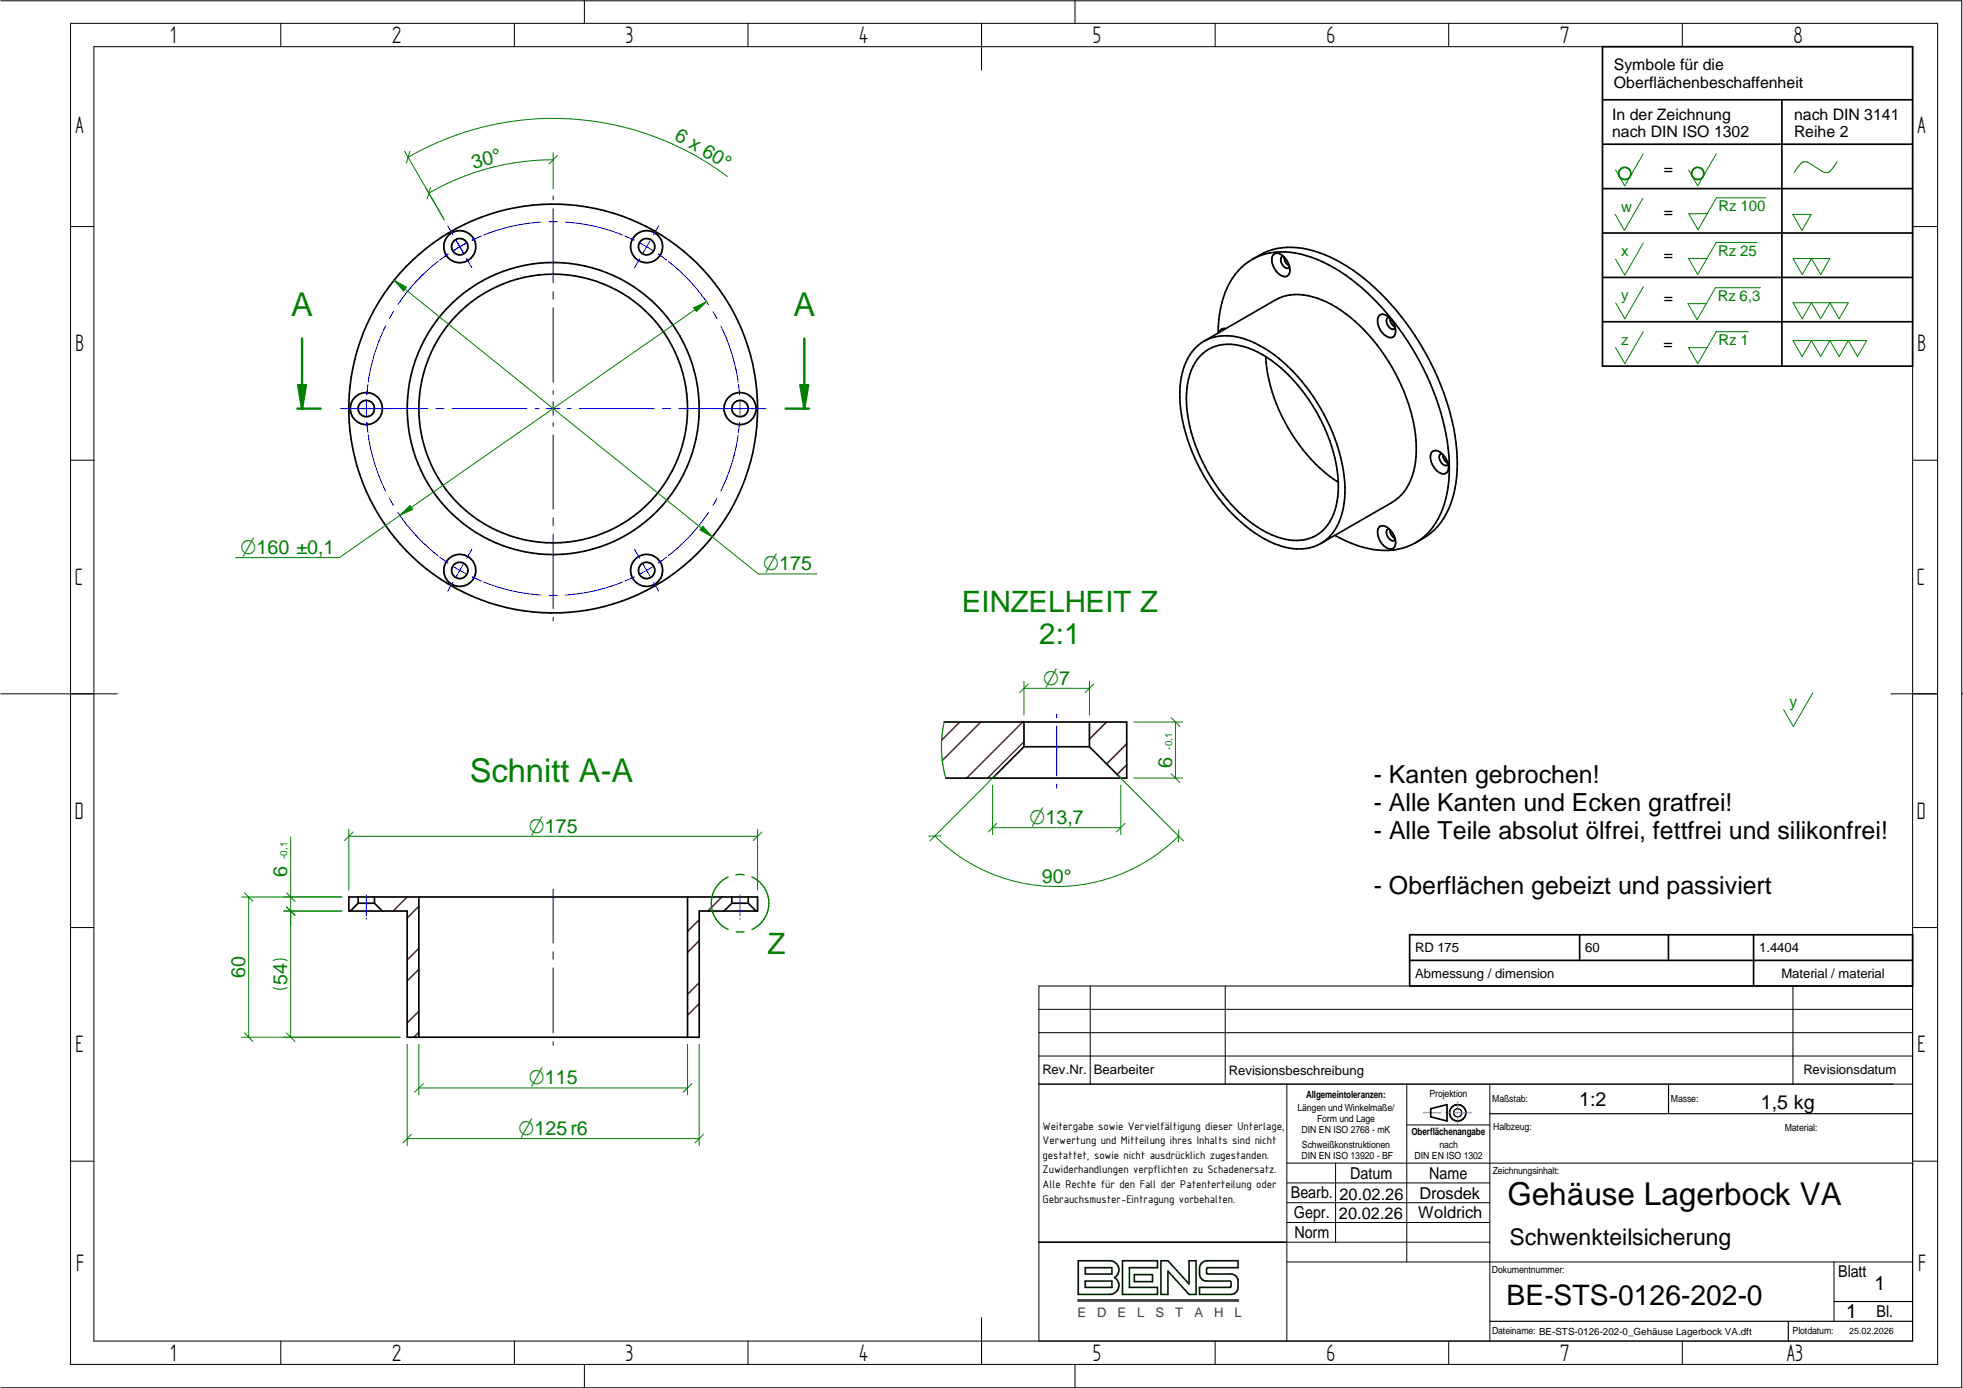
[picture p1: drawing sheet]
<svg xmlns="http://www.w3.org/2000/svg" width="420mm" height="297mm" viewBox="0 0 420 297" stroke-linecap="round" stroke-linejoin="round" font-family="sans-serif">
<g fill="none" stroke="#000" stroke-width=".21">
<path d="M.2 .2h419.7v296.8h-419.7M15.1 5h399.6v287h-399.6zM20.1 10h389.3v277h-389.3zM60.1 5v5M110.1 5v5M125.1 0v5M160.1 5v5M210.1 5v10M230.1 0v5M260.1 5v5M310.1 5v5M360.1 5v5"/>
<path d="M15.1 48.5h5M409.4 48.5h5.3M15.1 98.5h5M409.4 98.5h5.3M.2 148.5h24.9M404.7 148.5h10M419.9 148.5h.2M15.1 198.5h5M409.4 198.5h5.3M222.4 216h187M233.4 211v21M262.2 211v21"/>
<path d="M383.8 211v21M409.4 211h-187v76M222.4 232h187M222.4 226h187M222.4 221h187M275.4 232v55M301.1 232v38.1M318.9 232v55M15.1 248.5h5M275.4 253.2h43.5M275.4 257.4h43.5M275.4 248.9h134"/>
<path d="M285.9 248.9v16.9M301.1 240.7h17.8M409.4 248.5h5.3M275.4 270.1h134M275.4 261.6h43.5M275.4 265.8h43.5M392.5 270.1v12.7M60.1 287v5M110.1 287v5M125.1 292v5M160.1 287v5M210.1 282v10"/>
<path d="M230.1 292v5M260.1 287v5M310.1 287v5M360.1 287v5"/>
</g>
<g fill="none" stroke="#000" stroke-width=".25">
<path d="M318.9 238.3h90.5M357.1 232v6.3M392.5 278.5h16.9M318.9 282.8h90.5M382.8 282.8v4.2"/>
<circle cx="312" cy="238.1" r=".87"/>
</g>
<g fill="none" stroke="#000" stroke-width=".36">
<path d="M343 10h66.4v68.4h-66.4zM343 30.9h66.4M343 21.4h66.4M381.4 21.4v57M343 40.4h66.4M343 49.9h66.4M343 59.4h66.4M343 68.9h66.4M301.7 200h107.7v11h-107.7zM301.7 205.5h107.7M338.1 200v5.5M357.1 200v5.5"/>
<path d="M375.3 200v11M306.2 237.3l3.5-.9v3.5l-3.5-.9zM222.4 265.8h53"/>
<circle cx="98.4" cy="52.8" r="3.4"/>
<circle cx="98.4" cy="52.8" r="1.75"/>
<circle cx="138.4" cy="52.8" r="1.75"/>
<circle cx="138.4" cy="52.8" r="3.4"/>
<circle cx="78.4" cy="87.4" r="1.75"/>
<circle cx="78.4" cy="87.4" r="3.4"/>
<circle cx="118.4" cy="87.4" r="43.7"/>
<circle cx="118.4" cy="87.4" r="31.3"/>
<circle cx="118.4" cy="87.4" r="28.8"/>
<circle cx="158.4" cy="87.4" r="3.4"/>
<circle cx="158.4" cy="87.4" r="1.75"/>
<circle cx="98.4" cy="122.1" r="3.4"/>
<circle cx="98.4" cy="122.1" r="1.75"/>
<circle cx="138.4" cy="122.1" r="3.4"/>
<circle cx="138.4" cy="122.1" r="1.75"/>
<circle cx="312" cy="238.2" r="1.75"/>
</g>
<path d="M304.6 238.1h3.8M309.4 238.1h.9M311.2 238.1h3.8M312 235.7v1.8M312 237.9v.4M312 238.8v1.8" fill="none" stroke="#229aff" stroke-width=".21"/>
<path d="M230.8 269.8h6.7a1.94 1.94 0 0 1 1.9 1.4 1.94 1.94 0 0 1-.8 2.2 1.95 1.95 0 0 1 .8 2.2 1.95 1.95 0 0 1-1.9 1.4h-6.7zM232.3 274.2h5.7v1.3h-5.7zM232.3 271.3h5.7v1.3h-5.7zM240.3 269.8h7.4v1.5h-6v4.2h6v1.5h-7.4zM242.8 272.8h3.9v1.5h-3.9zM248.5 269.8h1.5l4.5 5v-5h1.5v7.2h-1.5l-4.5-5v5h-1.5zM257.1 270.4a1.55 1.55 0 0 1 1.3-.6h6.6v1.5h-6.5l-.3 .3v.8l.3 .2h5l.6 .2 .6 .4a2.72 2.72 0 0 1 .3 2.3l-.3 .9-.9 .6h-7.1v-1.5h6.5l.3-.3v-.8l-.3-.2h-5l-.6-.2-.5-.4a3.4 3.4 0 0 1-.2-2.9z" fill="none" stroke="#004000" stroke-width=".36"/>
<path d="M230.8 278.2h34.2v.2h-34.2z" fill="none" stroke="#3f3f3f" stroke-width=".36"/>
<g fill="none" stroke="#008000" stroke-width=".21">
<path d="M351.7 32.9l-3.9 6.9-2-3.4M367.3 32.9l-3.9 6.9-2-3.4M393.2 34.6a4.7 4.7 0 0 1-2 2.3h-.7l-.5-.3-2.7-1.7a1.45 1.45 0 0 0-2.3 .6l-.9 1.4M351.6 42.4l-3.9 6.9-2-3.4M351.7 52l-3.9 6.9-2-3.4M376.1 51.9h-8.8l-3.9 6.8-2-3.4h4M377.9 42.3h-10.5l-4 6.9-1.9-3.5h3.9M383.7 45.9h4l-2 3.4zM383.8 55.3h7.9l-2 3.5-2-3.5-1.9 3.5zM351.7 71l-3.9 6.8-2-3.4M351.7 61.4l-3.9 6.8-2-3.4M374.3 71h-7l-3.9 6.8-2-3.4h4"/>
<path d="M376.8 61.6h-9.6l-3.9 6.8-2-3.4h3.9M383.8 72.9h15.8l-2 3.4-2-3.4-2 3.4-1.9-3.4-2 3.4-2-3.4-2 3.4zM383.8 64.8h11.8l-2 3.4-1.9-3.4-2 3.4-2-3.4-1.9 3.4zM388 148.3l-4.2 7.2-2-3.6"/>
</g>
<g fill="none" stroke="#008000" stroke-width=".36">
<circle cx="347.8" cy="37.1" r="1.31"/>
<circle cx="363.4" cy="37.1" r="1.31"/>
</g>
<path d="M64.7 72.4v15h4M168.2 87.4h4" fill="none" stroke="#008000" stroke-width=".51"/>
<path d="M63.8 82.4h1.7l-.8 5z" fill="#008000"/>
<path d="M172.2 72.4v15M63.8 82.4h1.7l-.8 5z" fill="none" stroke="#008000" stroke-width=".51"/>
<path d="M171.3 82.4h1.7l-.8 5z" fill="#008000"/>
<path d="M63.7 87.4h1M171.3 82.4h1.7l-.8 5zM172.2 87.4h1" fill="none" stroke="#008000" stroke-width=".51"/>
<g fill="none" stroke="#f00" stroke-width=".36">
<path d="M205.4 154.5l-3.8 3.9M209.9 154.5l-8.2 8.3M218.9 154.5l-12 12M219.2 158.7l-7.8 7.8M236.8 154.5l-3.6 3.7M241.2 159.2l-4.3 4.3M241.2 163.7l-2.1 2M87.2 192l-3.1 3M89.7 194l-2.5 2.5M149.7 196.8l-2.5 2.5M154.5 192l-3 3M89.7 207.4l-2.5 2.5"/>
<path d="M89.7 202.9l-2.5 2.5M89.7 216.4l-2.5 2.5M149.7 201.3l-2.5 2.5M149.7 214.8l-2.5 2.5M149.7 210.3l-2.5 2.5M89.7 220.9l-1.1 1.1"/>
</g>
<g fill="none" stroke="#000" stroke-width=".36">
<path d="M202.1 154.5h39.1v12h-38.8M219.2 159.8l-6.7 6.7M219.2 154.5v5.3M219.2 159.8h14M233.2 154.5v5.3M233.2 159.8l6.7 6.7M74.7 192h87.4v3h-12.4v27h-62.5v-27h-12.5zM76.7 192v1.3M76.7 193.3l-1.7 1.7M76.7 193.3h3.4M80.1 192v1.3M80.1 193.3l1.7 1.7"/>
<path d="M89.7 192v30M147.2 192v30M156.6 193.3l-1.6 1.7M156.6 192v1.3M156.6 193.3h3.6M160.2 193.3l1.6 1.7M160.2 192v1.3"/>
</g>
<g fill="none" stroke="#008000" stroke-width=".21">
<path d="M86.6 32.4l8.5 14.6-4.1-7M87.4 33.7a62 62 0 0 1 68.3 4.1M87.7 32.4l-.7 2.5M118.4 34.2a53.1 53.1 0 0 0-26.6 7.1M118.4 32.7v7.7M119.3 33.3l-1.8 1.8M84.3 60l78 62.8h12.6M84.3 60l2.7 1.5-.6 .8zM92.1 40.1l-.7 2.5M219.2 145.8v7.2M219.2 147.3h14M220.1 146.4l-1.8 1.8"/>
<path d="M233.2 145.8v7.2M234.1 146.4l-1.8 1.8M62.2 179.1v42.9M74.7 177.5v13M74.7 179h87.4M75.6 178.1l-1.9 1.8M162.1 177.5v13M163.1 178.1l-1.9 1.8M200.1 178.9a36.9 36.9 0 0 0 52.2 0M201.4 178.9h-2.6M212.5 177.1h27.4M212.5 168v10.6"/>
<path d="M213.2 165.8l-14.2 14.2M213.4 176.2l-1.9 1.8M239.3 165.9l14 14.1M239.9 168v10.6M240.8 176.2l-1.8 1.8M252.3 177.6v2.6M51.7 192h21.5M52.3 191.1l1.8 1.8M53.2 192v30M60.7 195h12.5M61.3 191.1l1.9 1.8M61.3 194.1l1.9 1.8"/>
<path d="M58.5 205.6l1.5-.4 1.5 .4M58.5 211.3l1.5 .4 1.5-.4M51.7 222h34M52.3 221l1.8 1.9M61.3 221l1.9 1.9M87.2 223.5v21.7M89.7 223.5v10.8M89.7 232.8h57.5M90.6 231.9l-1.9 1.8M147.2 223.5v10.8M148.1 231.9l-1.9 1.8M149.7 223.5v21.7"/>
<path d="M87.2 243.7h62.5M88.1 242.8l-1.9 1.8M150.6 242.8l-1.9 1.8"/>
</g>
<g fill="none" stroke="#00f" stroke-width=".21">
<path d="M93.8 55.9a38.8 38.8 0 0 0-8.6 9.3M95.5 54.7l.4-.3-1.8 1.3M95.8 48.3l1.1 1.9-.2-.4M97.7 51.5l1.5 2.6M99.7 52.1l-2.6 1.5M100.1 55.8l-.2-.4 1.1 1.9M101.5 51.2l-.4 .2M101.8 51l-.7 .4M103 50.5l-1.9 .9M115.8 47.5a39.1 39.1 0 0 0-12.3 2.8M118.4 41.9v.9M118.4 44.6v16"/>
<path d="M119.3 47.5h-1.8M121 47.5a38.4 38.4 0 0 1 12.3 2.8M133.8 50.5l2 .9-.8-.4M136.9 55.4l-1.1 1.9M137.1 52.1l2.6 1.5M139.2 51.5l-1.5 2.6M141 48.3l-1.1 1.9M141.7 54.9l-.8-.5 1.8 1.3M143.1 56a38.2 38.2 0 0 1 8.5 9.2M82.5 69.7a39.4 39.4 0 0 0-3.7 12.1M84.2 66.7l-.8 1.5M118.4 62.3v1.8"/>
<path d="M118.4 65.8v16M152.6 66.7l.9 1.5M154.3 69.8a38.9 38.9 0 0 1 3.7 12M75.4 87.4h-2.5M75.6 87.4h15.9M78.4 85.9v3M78.6 91.3l-.1-.9 .2 2.2M78.7 82.3l-.2 2.1 .1-.8M78.8 93a39.7 39.7 0 0 0 3.7 12.1M93.3 87.4h1.7M96.8 87.4h16M114.5 87.4h.9"/>
<path d="M116.9 87.4h3M118.4 83.6v.8M118.4 85.9v3M118.4 90.4v.9M118.4 93v16M121.4 87.4h.8M124 87.4h16M141.8 87.4h1.7M145.3 87.4h16M158 93a39.4 39.4 0 0 1-3.7 12.1M158.1 82.3l.2 2.1-.1-.8M158.2 91.3l.1-.9-.2 2.2"/>
<path d="M158.4 85.9v3M161.4 87.4h2.5M83.3 106.7l.9 1.5M85.2 109.7a39.3 39.3 0 0 0 8.5 9.2M94.1 119.2l1.8 1.3-.7-.5M101 117.6l-1.1 1.9M118.4 110.8v1.7M118.4 114.3v16M135.8 117.6l1.1 1.9M142.7 119.2l-1.8 1.3 .7-.5M151.6 109.7a38.8 38.8 0 0 1-8.5 9.2M153.4 106.7l-.8 1.5"/>
<path d="M96.9 124.7l-1.1 1.9M97.1 121.3l2.6 1.5M99.2 120.8l-1.5 2.6M101.8 123.8l-.7-.3 1.9 .9M103.5 124.5a39.5 39.5 0 0 0 12.3 2.8M118.4 132.1v.8M119.3 127.4h-1.8M133.3 124.5a38.8 38.8 0 0 1-12.3 2.8M135.8 123.5l-2 .9M137.7 120.8l1.5 2.6M139.7 121.3l-2.6 1.5M139.9 124.7l1.1 1.9"/>
<path d="M226.2 152.8v.8M226.2 155.4v10.6M226.2 167.8v.9M78.4 191.5v.3M78.4 192.3v3.7M78.4 196.5v.2M118.4 190.2v11.6M158.4 191.5v.3M158.4 192.3v3.7M158.4 196.5v.2M118.4 203.6v1.7M118.4 207.1v14"/>
<path d="M118.4 222.9v.8"/>
</g>
<path d="M155.8 187.7a6.2 6.2 0 0 0-3.6 5.6 6.2 6.2 0 0 0 3.7 5.6M157.5 187.2h1.7M159.3 199.4h-1.7M160.9 187.7a6.2 6.2 0 0 1 3.7 5.6 6.2 6.2 0 0 1-3.6 5.6" fill="none" stroke="#008000" stroke-width=".3"/>
<path d="M202.1 154.5a24.7 24.7 0 0 0 .3 12" fill="none" stroke="#008000" stroke-width=".25"/>
<path d="M84.3 60l2.7 1.5-.6 .8z" fill="#008000"/>
<path d="M150.4 112.6l2.1 2.3-2.7-1.5z" fill="none" stroke="#008000" stroke-width=".21"/>
<path d="M150.4 112.6l2.1 2.3-2.7-1.5z" fill="#008000"/>
<path d="M148.5 65.9l2.7-1.3-2.2 2.1zM151.2 64.6l-78.6 54.7h-22.2" fill="none" stroke="#008000" stroke-width=".21"/>
<path d="M148.5 65.9l2.7-1.3-2.2 2.1z" fill="#008000"/>
<path d="M85.6 110.3l2.2-2.1 .5 .8z" fill="none" stroke="#008000" stroke-width=".21"/>
<path d="M85.6 110.3l2.2-2.1 .5 .8z" fill="#008000"/>
<path d="M242.7 154.5h10.4M250.7 153.6l1.8 1.8M251.6 154.5v12M242.7 166.5h10.4M250.7 165.6l1.8 1.8" fill="none" stroke="#008000" stroke-width=".21"/>
<g fill="none" stroke="#000" stroke-width=".36">
<path d="M268 55.5a15 15 0 0 1 14.3-1.4 39.6 39.6 0 0 1 16.5 12.3 56 56 0 0 1 13 29.9 24 24 0 0 1-2.8 14.6 13.7 13.7 0 0 1-6 5.3M272.6 54.5a1.69 1.69 0 0 1 2.4 .6 3.2 3.2 0 0 1 .7 3.8 1.71 1.71 0 0 1-2.4-.6 3.2 3.2 0 0 1-.7-3.8zM274.7 54.9h-.2a1.2 1.2 0 0 0 0 1.9l.8 .6a.55 .55 0 0 0 .7-.3M274.9 55l.3 1.3 .8 .6M256.8 76.3a8.8 8.8 0 0 1 9.5-2.1 27.1 27.1 0 0 1 13.1 10.3 34.5 34.5 0 0 1 7 20.7 11.7 11.7 0 0 1-4 9 10.2 10.2 0 0 1-10.3 .2 32.4 32.4 0 0 1-14.7-15.6 28.9 28.9 0 0 1-3.2-16.8l.8-2.8 .8-1.6zM257.7 73l15.3-8.8a11 11 0 0 1 9.9 0 32.5 32.5 0 0 1 14.3 13.2 35.5 35.5 0 0 1 5.9 20.4 11.7 11.7 0 0 1-5.1 9.7l-15.3 8.8M257.7 73a11.7 11.7 0 0 1 11 .4 35.7 35.7 0 0 1 15.4 16.6 32.3 32.3 0 0 1 3.6 17.7 11.2 11.2 0 0 1-5 8.6M257.7 73a11.7 11.7 0 0 0-5.1 9.7 35.5 35.5 0 0 0 5.9 20.4 33.2 33.2 0 0 0 14.3 13.3 11.3 11.3 0 0 0 9.9-.1M260.7 71.3a20.1 20.1 0 0 1 4.3-13.3 13.1 13.1 0 0 1 13.5-3.6 35 35 0 0 1 16.6 10.6 56.3 56.3 0 0 1 15 32.3 23.2 23.2 0 0 1-3.4 15.5l-1.4 1.6-2.3 1.8M262.3 70.3h-.6a1.02 1.02 0 0 0-.7 .8M270.9 76.3a36.3 36.3 0 0 0 15.5 26.9M295.2 67.6a1.68 1.68 0 0 1 2.4 .6 3.2 3.2 0 0 1 .8 3.8 1.74 1.74 0 0 1-2.4-.7 3.2 3.2 0 0 1-.8-3.7z"/>
<path d="M297.3 67.9a.93 .93 0 0 0-.3 1.6l.9 .9a.55 .55 0 0 0 .8-.2M297.5 68.1l.4 1.2 .7 .7M306.5 96.7a1.69 1.69 0 0 1 2.4 .7 3.2 3.2 0 0 1 .8 3.7 1.68 1.68 0 0 1-2.4-.6 3.3 3.3 0 0 1-.8-3.8zM308.7 97.1h-.2a1.19 1.19 0 0 0 0 1.9l.7 .6a.56 .56 0 0 0 .8-.3M308.8 97.2l.2 1 .4 .6 .5 .3M285.7 114.6a20.3 20.3 0 0 0 13.6 2.9l1.9-.5 1.8-.8M295.2 112.8a1.68 1.68 0 0 1 2.4 .7 3.2 3.2 0 0 1 .8 3.7 1.7 1.7 0 0 1-2.4-.6 3.2 3.2 0 0 1-.8-3.8zM297.3 113.2a.93 .93 0 0 0-.3 1.6l.9 .9a.55 .55 0 0 0 .8-.3M297.5 113.3l.4 1.3 .7 .6"/>
</g>
<g font-size="7" fill="#008000">
<text x="62.3" y="67.6">A</text>
<text x="169.8" y="67.6">A</text>
<text x="100.5" y="167.3">Schnitt A-A</text>
</g>
<text font-size="6.7" x="322.6" y="257.9">Gehäuse Lagerbock VA</text>
<g font-size="6.3" fill="#008000">
<text x="205.9" y="131.1">EINZELHEIT Z</text>
<text x="222.5" y="137.8">2:1</text>
<text x="164.3" y="204.3">Z</text>
</g>
<text font-size="6" x="322.5" y="279.3">BE-STS-0126-202-0</text>
<g font-size="5.8">
<text x="36.4" y="9.2">1</text>
<text x="83.9" y="9.2">2</text>
<text x="133.9" y="9.2">3</text>
<text x="183.9" y="9.2">4</text>
<text x="233.9" y="9.2">5</text>
<text x="283.9" y="9.2">6</text>
<text x="333.9" y="9.2">7</text>
<text x="383.9" y="9.2">8</text>
<text x="16.1" y="28.4">A</text>
<text x="410.4" y="28.4">A</text>
<text x="16.1" y="75.2">B</text>
<text x="410.4" y="75.2">B</text>
<text x="16" y="125.2">C</text>
<text x="410.3" y="125.2">C</text>
<text x="16" y="175.2">D</text>
<text x="410.3" y="175.2">D</text>
<text x="16.1" y="225.2">E</text>
<text x="410.4" y="225.2">E</text>
<text x="16.3" y="271.9">F</text>
<text x="410.6" y="271.9">F</text>
<text x="36.4" y="291.2">1</text>
<text x="83.9" y="291.2">2</text>
<text x="133.9" y="291.2">3</text>
<text x="183.9" y="291.2">4</text>
<text x="233.9" y="291.2">5</text>
<text x="283.9" y="291.2">6</text>
<text x="333.9" y="291.2">7</text>
<text x="382.4" y="291.2">A3</text>
</g>
<g font-size="5.3">
<text x="294.1" y="167.6">- Kanten gebrochen!</text>
<text x="294.1" y="173.5">- Alle Kanten und Ecken gratfrei!</text>
<text x="294.1" y="179.5">- Alle Teile absolut ölfrei, fettfrei und silikonfrei!</text>
<text x="294.1" y="191.3">- Oberflächen gebeizt und passiviert</text>
</g>
<text font-size="4.9" x="323.1" y="266.5">Schwenkteilsicherung</text>
<g font-size="4.6" fill="#008000">
<text x="51.5" y="118.6">O160 ±0,1</text>
<text x="163.4" y="122.1">O175</text>
<text x="223.3" y="146.6">O7</text>
<text x="113.2" y="178.2">O175</text>
<text x="220.4" y="176.4">O13,7</text>
<text x="113.2" y="232.1">O115</text>
<text x="111" y="242.9">O125r6</text>
</g>
<g font-size="4.2" fill="#008000">
<text x="144.2" y="29.7" transform="rotate(30 144.2 29.7)">6 x 60°</text>
<text x="101.3" y="36.1" transform="rotate(-15 101.3 36.1)">30°</text>
<text x="250.9" y="164.3" transform="rotate(-90 250.9 164.3)">6</text>
<text x="61.5" y="187.6" transform="rotate(-90 61.5 187.6)">6</text>
<text x="223" y="189">90°</text>
<text x="52.5" y="209.3" transform="rotate(-90 52.5 209.3)">60</text>
<text x="61.5" y="210.8" transform="rotate(-90 61.5 210.8)">54</text>
</g>
<g font-size="4.2">
<text x="338" y="236.8">1:2</text>
<text x="376.9" y="237.4">1,5 kg</text>
<text x="401.2" y="276.1">1</text>
<text x="395.2" y="282.1">1</text>
</g>
<g font-size="3.5">
<text x="276.3" y="256.5">Bearb.</text>
<text x="286.7" y="256.7">20.02.26</text>
<text x="289" y="252.2">Datum</text>
<text x="303.8" y="256.5">Drosdek</text>
<text x="305.9" y="252.2">Name</text>
<text x="277" y="260.7">Gepr.</text>
<text x="286.6" y="260.8">20.02.26</text>
<text x="303.5" y="260.6">Woldrich</text>
<text x="277" y="264.9">Norm</text>
<text x="393.4" y="273.4">Blatt</text>
<text x="401.6" y="281.8">Bl.</text>
</g>
<g font-size="3.4">
<text x="345.4" y="15">Symbole für die</text>
<text x="345.4" y="18.8">Oberflächenbeschaffenheit</text>
<text x="345" y="25.6">In der Zeichnung</text>
<text x="345" y="29.4">nach DIN ISO 1302</text>
<text x="384" y="25.6">nach DIN 3141</text>
<text x="384" y="29.4">Reihe 2</text>
<text x="356.2" y="37.2">=</text>
<text x="356.2" y="46.5">=</text>
<text x="356.2" y="55.6">=</text>
<text x="356.2" y="64.9">=</text>
<text x="356.1" y="74.8">=</text>
</g>
<text font-size="3.4" fill="#008000" x="383" y="151.3">y</text>
<g font-size="3.2" fill="#008000">
<text x="347" y="45.3">w</text>
<text x="367.8" y="45.2">Rz 100</text>
<text x="347" y="54.9">x</text>
<text x="367.8" y="54.7">Rz 25</text>
<text x="347" y="64.2">y</text>
<text x="367.7" y="64.4">Rz 6,3</text>
<text x="347" y="73.8">z</text>
<text x="367.8" y="73.8">Rz 1</text>
</g>
<g font-size="2.8">
<text x="302.9" y="203.7">RD 175</text>
<text x="339.3" y="203.7">60</text>
<text x="376.5" y="203.7">1.4404</text>
<text x="302.9" y="209.2">Abmessung / dimension</text>
<text x="381.3" y="209.2">Material / material</text>
<text x="223.1" y="229.9">Rev.Nr.</text>
<text x="234.1" y="229.9">Bearbeiter</text>
<text x="263" y="230">Revisionsbeschreibung</text>
<text x="386" y="229.9">Revisionsdatum</text>
</g>
<g font-size="2.8" fill="#3f3f3f">
<text x="230.6" y="281.8">E</text>
<text x="234.8" y="281.8">D</text>
<text x="239.2" y="281.8">E</text>
<text x="243.4" y="281.8">L</text>
<text x="247.3" y="281.8">S</text>
<text x="251.6" y="281.8">T</text>
<text x="255.6" y="281.8">A</text>
<text x="259.9" y="281.8">H</text>
<text x="264.2" y="281.8">L</text>
</g>
<g font-size="2.6">
<text x="223.2" y="241.7">Weitergabe sowie Vervielfältigung dieser Unterlage,</text>
<text x="223.2" y="244.9">Verwertung und Mitteilung ihres Inhalts sind nicht</text>
<text x="223.2" y="248">gestattet, sowie nicht ausdrücklich zugestanden.</text>
<text x="223.2" y="251.1">Zuwiderhandlungen verpflichten zu Schadenersatz.</text>
<text x="223.2" y="254.2">Alle Rechte für den Fall der Patenterteilung oder</text>
<text x="223.2" y="257.4">Gebrauchsmuster-Eintragung vorbehalten.</text>
</g>
<g font-size="2.1" fill="#008000">
<text x="250.9" y="160.4" transform="rotate(-90 250.9 160.4)">-0,1</text>
<text x="61.5" y="183.8" transform="rotate(-90 61.5 183.8)">-0,1</text>
</g>
<g font-size="2.1">
<text x="277.7" y="237.8">Längen und Winkelmaße/</text>
<text x="279.6" y="235">Allgemeintoleranzen:</text>
<text x="306" y="234.8">Projektion</text>
<text x="319.4" y="235.9">Maßstab:</text>
<text x="357.6" y="235.9">Masse:</text>
<text x="278.6" y="242.5">DIN EN ISO 2768 - mK</text>
<text x="278.6" y="245.7">Schweißkonstruktionen</text>
<text x="281.9" y="240.1">Form und Lage</text>
<text x="302.1" y="243">Oberflächenangabe</text>
<text x="308.1" y="245.6">nach</text>
<text x="319.6" y="241.9">Halbzeug:</text>
<text x="382" y="242">Material:</text>
<text x="278.6" y="248">DIN EN ISO 13920 - BF</text>
<text x="302.8" y="248">DIN EN ISO 1302</text>
<text x="319.5" y="251.2">Zeichnungsinhalt:</text>
<text x="319.3" y="272.4">Dokumentnummer:</text>
<text x="319.4" y="285.6">Dateiname: BE-STS-0126-202-0_Gehäuse Lagerbock VA.dft</text>
<text x="383.7" y="285.6">Plotdatum:</text>
</g>
<text font-size="1.9" x="395.8" y="285.5">25.02.2026</text>
</svg>
